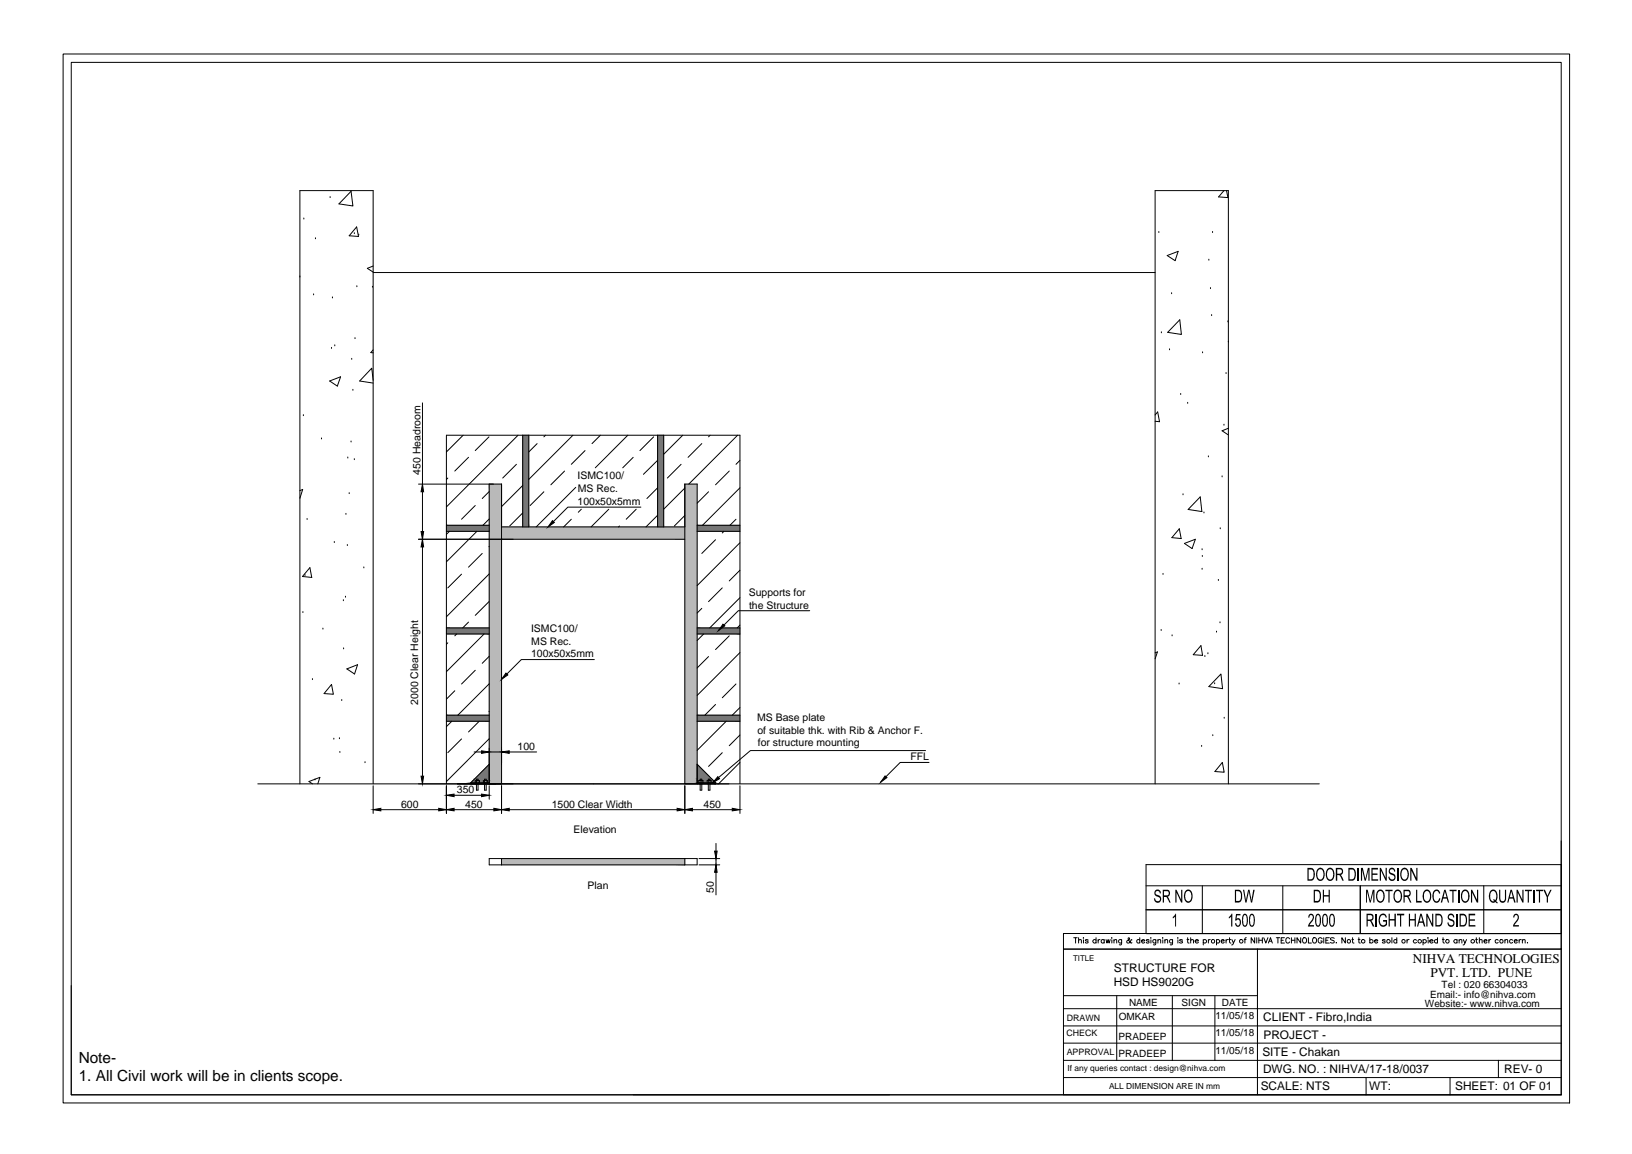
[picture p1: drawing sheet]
<svg xmlns="http://www.w3.org/2000/svg" width="297mm" height="210mm" viewBox="0 0 297 210" stroke-linecap="round" stroke-linejoin="round" font-family="sans-serif">
<!-- layer: 0 -->
<g fill="#b9b9b9" stroke="#b9b9b9" stroke-width=".18">
<path d="M91.3 95.8v2.3h33.3zM91.3 95.8h33.3v2.3z"/>
<path d="M124.6 88.1v54.5h2.3zM124.6 88.1h2.3v54.5z"/>
<path d="M89 88.1v54.5h2.3zM89 88.1h2.3v54.5z"/>
<path d="M91.3 156.2v1.1h33.3zM91.3 156.2h33.3v1.1z"/>
</g>
<g fill="#757575" stroke="#757575" stroke-width=".18">
<path d="M89 139v2.7h-2.6z"/>
<path d="M126.9 139l2.7 2.7h-2.7z"/>
<path d="M95.1 79.2v16.6h1.1zM95.1 79.2h1.1v16.6z"/>
<path d="M81.3 95.5v1.1h7.7zM81.3 95.5h7.7v1.1z"/>
<path d="M81.3 114.2v1.1h7.7zM81.3 114.2h7.7v1.1z"/>
<path d="M81.3 130.1v1.1h7.7zM81.3 130.1h7.7v1.1z"/>
<path d="M126.9 130.1v1.1h7.8zM126.9 130.1h7.8v1.1z"/>
<path d="M126.9 114.2v1.1h7.8zM126.9 114.2h7.8v1.1z"/>
<path d="M126.9 95.5v1.1h7.8zM126.9 95.5h7.8v1.1z"/>
<path d="M119.7 79.2v16.6h1.1zM119.7 79.2h1.1v16.6z"/>
<path d="M88.5 141.7v.3h.5zM88.5 141.7h.5v.3z"/>
<path d="M87 141.7v.3h1.2zM87 141.7h1.2v.3z"/>
<path d="M86.1 142h.6l-.3-.3zM86.4 141.7h.3v.3z"/>
<path d="M88.7 142v.4h.3zM88.7 142h.3v.4z"/>
<path d="M87.3 142v.4h.7zM87.3 142h.7v.4z"/>
<path d="M85.7 142.4h.8l-.4-.4zM86.1 142h.4v.4z"/>
<path d="M126.9 142.4v.2h.5zM126.9 142.4h.5v.2z"/>
<path d="M129.2 142.4v.2h1zM129.2 142.4h1v.2z"/>
<path d="M127.7 142.4v.2h1.2zM127.7 142.4h1.2v.2z"/>
<path d="M129.2 141.7v.3h.7zM129.2 141.7h.4l.3 .3z"/>
<path d="M127.7 141.7v.3h1.2zM127.7 141.7h1.2v.3z"/>
<path d="M126.9 141.7v.3h.5zM126.9 141.7h.5v.3z"/>
<path d="M129.4 142v.4h.8zM129.4 142h.5l.3 .4z"/>
<path d="M127.9 142v.4h.8zM127.9 142h.8v.4z"/>
<path d="M126.9 142v.4h.3zM126.9 142h.3v.4z"/>
<path d="M85.7 142.4v.2h1zM85.7 142.4h1v.2z"/>
<path d="M88.5 142.4v.2h.5zM88.5 142.4h.5v.2z"/>
<path d="M87 142.4v.2h1.2zM87 142.4h1.2v.2z"/>
</g>
<g fill="none" stroke="#000" stroke-width=".18">
<path d="M11.5 9.8h274.2v190.8h-274.2zM13 11.3h271.2v187.8h-271.2zM55.3 39.8h.1M60.1 35.9h.1M63.9 34.8l.3 2.7-2.5-.4zM222.8 34.7l-1 1.1 1.7 .1-.3-1.2M54.6 50.4h.1M57.1 53.6h.1M57.4 43.4h.1M60.5 54.2h.1M64.5 42.5h.1M64.9 41.3l.3 1.7-1.6-.1z"/>
<path d="M65 52.2h.1M65.3 42.8h.1M67.8 52.2h.1M67.9 48.4l-1 .4 1 .7M67.9 49.6h142.3M210.9 42.3h.1M212.4 46.5l2-.8-.5 1.7zM213.2 53.4h.1M214.7 58.2l.3 2.6-2.5-.3zM220 47.3h.1M220.3 52.5h.1M220.5 57.4h.1"/>
<path d="M220.7 42.3h.1M223.5 58.5h.1M55.2 75.6h.1M58.5 79.8h.1M60 69.3l2-.8-.6 1.7zM60.3 63.4h.1M60.9 62.9h.1M64 65.4h.1M64.2 71h.1M64.6 61.6h.1M67.9 69.2l-.2-2.2-2.2 2.3 2.4 .4M67.9 63.6l-.4 .5 .4 .1"/>
<path d="M76.9 73.3v14.8M84.3 79.2l-3 3M89 79.5l-2.5 2.5M94.3 79.2l-13 13M95.1 79.2v16.6M96.2 79.2v16.6M99.3 79.2l-.3 .3M104.3 79.2l-8.1 8M109.3 79.2l-1.5 1.5M114.3 79.2l-6 5.9M119 79.5l-2.5 2.5M119.7 79.2v16.6"/>
<path d="M120.8 79.2v16.6M124.3 79.2l-3.5 3.4M129.3 79.2l-.3 .3M134.3 79.2l-8.9 8.9M210.2 75.5l.5-.6 .3 1.8-.8-.1M211.4 60.5h.1M212.9 63.6h.1M214.9 71.8h.1M216.2 73.4h.1M218.9 64.2h.1M222.8 77.3h.1M223.2 67.9h.1"/>
<path d="M223.6 62.2h.1M223.6 77.9l-1.2 .5 1.2 .7M54.6 89.2l.5-.2-.5 1.6M55.9 94.5h.1M60.8 98.7h.1M63 93.6h.1M63.2 99.2h.1M63.3 83.3h.1M63.6 89.8h.1M63.9 80.4h.1M64.5 83.6h.1M76.2 88.1h15.1v54.5"/>
<path d="M76.2 98.1h48.4M76.9 89.5v7.2M76.9 99.5v41.7M81.3 95.5h7.7M81.3 96.6h7.7M81.5 87l-.2 .2M81.8 96.6l-.5 .6M85.3 83.2l-2.5 2.5M86.5 91.9l-2.5 2.5M86.8 96.6l-5.5 5.6M89 94.4l-1.1 1.1M89 89.4l-1.2 1.3"/>
<path d="M89 99.4h.1M89 88.1v54.5M91.3 95.8h33.3M94 84.5l-2.5 2.5M95.1 88.3l-3.8 3.9M95.1 93.3l-2.3 2.4M97.8 80.7l-1.6 1.5M99 89.5l-2.5 2.4M102.8 85.7l-2.5 2.5M104 94.4l-1.4 1.4M104.8 88.6l-7.2 7.2M105.8 92.6l-.5 .6"/>
<path d="M106.5 82l-2.5 2.5M110.8 92.6l-3.2 3.2M112.7 95.7l-.1 .1M115.2 83.2l-1.9 1.9M115.8 92.6l-1.8 1.8M116.6 92.2h-13.3l-2.6 2.7M119.7 93.7l-2.1 2.1M119.7 88.7l-2 2M119.7 83.7l-2.6 2.6M124 84.5l-2.5 2.5M124.6 88.8l-3.8 3.8M124.6 93.8l-1.9 1.9"/>
<path d="M126.9 95.5h7.8M126.9 96.6h7.8M127.7 80.7l-2.5 2.5M129 89.5l-2.1 2M130.2 98.2l-2.5 2.5M131.8 96.6l-.3 .3M132.7 85.7l-2.5 2.5M134 94.4l-1.1 1.1M134.7 88.7l-6.8 6.8M134.7 83.7l-.7 .8M134.7 98.7l-7.8 7.8M214.6 96.2l.4 1.8-1.7-.2z"/>
<path d="M215.3 90h.1M215.6 98.8l2-.7-.6 1.7zM218.5 90.4l.3 2.6-2.5-.3zM218.8 100h.1M219.1 93.3h.1M219.9 83.1h.1M222.1 96.2h.1M222.4 86.7h.1M55.1 111.4h.1M55.5 104.7h.1M56.4 103.3l.3 1.7-1.7-.1zM58.8 114.4h.1"/>
<path d="M62.5 109.3h.1M62.5 118h.1M62.9 108.6h.1M66.2 103.3h.1M81.3 114.2h7.7M81.3 115.3h7.7M81.5 116.9l-.2 .3M83.1 115.3l-.3 .4M84 104.4l-2.5 2.5M85.3 113.2l-1.1 1M87.8 100.7l-2.5 2.5M88.1 115.3l-6.8 6.9"/>
<path d="M89 109.4l-2.5 2.5M89 119.4l-1.2 1.3M89 104.4l-7.7 7.8M108.2 120h-13.3l-2.6 2.6M126.9 114.2h7.8M126.9 115.3h7.8M127.7 110.7l-.8 .8M128.1 115.3l-1.2 1.2M129 119.4l-2.1 2.1M131.5 106.9l-2.5 2.5M132.7 115.7l-2.5 2.5M134.7 108.7l-5.5 5.5"/>
<path d="M134.7 118.7l-7.8 7.8M134.7 113.7l-.5 .5M134.7 103.7l-2 2M147.4 111.1h-13l-2.6 2.6M210.2 118.7l.5-.1-.5 1.2M211.3 114.7h.1M211.7 104.5h.1M213.3 115.7h.1M218.6 117.4l.3 1.8-1.7-.1zM218.8 103.5h.1M218.8 101.2h.1M219.3 119.4h.1"/>
<path d="M219.9 118.9h.1M221.4 115h.1M221.8 105.6h.1M222.1 113.3h.1M56.9 123.6h.1M60.3 124.5l.4 1.8-1.7-.1zM60.8 134.5h.1M61.8 134.4h.1M61.9 136.9h.1M62.2 127.4h.1M63.1 121.7l2-.8-.6 1.7zM66.4 138.7h.1"/>
<path d="M81.3 130.1h7.7M81.3 131.2h7.7M82.2 131.2l-.9 1M82.8 125.6l-1.5 1.6M84 134.4l-2.5 2.5M86.3 136.8h1.3M86.5 121.9l-2.5 2.5M87.2 131.2l-1.9 1.9M89 134.4l-7.7 7.8M89 129.4h.1M89 124.4l-5.7 5.7M89 136.8h2.3"/>
<path d="M89 139l-3.3 3.4M92.7 136.8h5M126.9 130.1h7.8M126.9 131.2h7.8M126.9 139l3.3 3.4M130.2 128.1l-1.9 2M131.5 136.9l-2.5 2.5M132.2 131.2l-5.3 5.3M134 124.4l-2.5 2.5M134.7 128.7l-1.4 1.4M134.7 138.7l-3.9 3.9M134.7 133.7l-2 1.9"/>
<path d="M168.5 136.5h-31.9l-5.8 4.9M169.1 138.7h-5.3l-2.5 2.6M214.6 124.4h.1M218.7 135.8h.1M220.7 133.8h.1M221.1 124.4h.1M222.2 122.6l.3 2.7-2.5-.4zM222.5 138.7l.3 1.8-1.7-.2zM222.8 130.6h.1M46.9 142.6h193.2M54.6 142.6v-107.9h13.3v107.9M56.9 142.6l-.7-.4 2-.8-.4 1.2"/>
<path d="M57.3 141.9h.1M67.9 142.9v5.1M69.3 147.3h10.6M81.3 142.6v-63.4h53.4v63.4M81.3 142.9v5.1M82.6 147.3h7.3M82.6 144.7h5M85.7 142.4h3.3M85.7 142.4v.2M86.5 142.4v-.4h.8v.4M86.7 141.7h.3v2h-.3zM88 142.4v-.4h.7v.4"/>
<path d="M88.2 141.7h.3v2h-.3zM89 142.9v2.5M89 156.2h37.9v1.1h-37.9zM91.3 142.9v5.1M91.3 156.2v1.1M92.7 147.3h30.5M124.6 142.6v-54.5h2.3v54.5M124.6 142.9v5.1M124.6 156.2v1.1M126 147.3h7.3M126.9 142.4h3.3M127.2 142.4v-.4h.7v.4"/>
<path d="M127.2 156.2h3.8M127.2 157.3h3.8M127.4 141.7h.3v2h-.3zM128.7 142.4v-.4h.7v.4M128.9 141.7h.3v2h-.3zM130.2 142.4v.2M130.3 153.4v1.4M130.3 156.2v1.1M130.3 158.7v4.1M134.7 142.9v5.1M210.2 142.6v-107.9h13.4v107.9M284.2 153v16.8h-75.6v-12.5h75.6"/>
<path d="M13 179.3v19.8h271.2M193.6 169.8h90.6v2.8h-90.6zM195.4 170.6h.7M195.8 170.6v.9M196.3 171.1l.2-.2h.3v.6M196.3 170.6v.9M197.2 170.6h.1M197.2 170.9v.6M198 171l-.4-.1v.2l.4 .1v.2l-.2 .1-.3-.1M199.5 171a.32 .32 0 0 0-.6 .1 .32 .32 0 0 0 .4 .4l.2-.1M199.5 170.6v.9M199.9 170.9v.6"/>
<path d="M200.2 170.9h-.2l-.1 .3M201 171a.31 .31 0 0 0-.5 0 .31 .31 0 0 0 0 .4 .31 .31 0 0 0 .5 0M201 170.9v.6M201.3 170.9l.2 .6 .2-.6 .2 .6 .2-.6M202.3 170.6h.1M202.4 170.9v.6M202.7 171.1l.3-.2h.2l.1 .6M202.7 170.9v.6M204.1 170.9v.9h-.4M204.1 171a.31 .31 0 0 0-.4 0 .31 .31 0 0 0 0 .4 .31 .31 0 0 0 .4 0M206 171l-.1-.1a.6 .6 0 0 1-.8 .6v-.3l.4-.3 .1-.2-.1-.1-.2 .1 .1 .2 .4 .6h.2M207.4 171a.31 .31 0 0 0-.4 0 .31 .31 0 0 0 0 .4 .31 .31 0 0 0 .4 0"/>
<path d="M207.4 170.6v.9M207.8 171.2l.5-.1a.31 .31 0 0 0-.4-.2 .31 .31 0 0 0-.1 .5l.2 .1 .3-.1M208.6 165.5h75.6M208.6 161.1h75.6M209.1 171l-.1-.1h-.3v.2l.4 .1v.2l-.1 .1-.4-.1M209.4 170.6h.1M209.5 170.9v.6M210.4 170.9l-.1 .9h-.4M210.4 171a.31 .31 0 0 0-.5 0 .31 .31 0 0 0 0 .4 .31 .31 0 0 0 .5 0M210.7 171.1l.3-.2h.2l.1 .6M210.7 170.9v.6M211.6 170.6h.1"/>
<path d="M211.6 170.9v.6M212 171.1l.2-.2h.3v.6M212 170.9v.6M213.4 170.9v.9h-.4M213.4 171a.31 .31 0 0 0-.4 0 .31 .31 0 0 0 0 .4 .31 .31 0 0 0 .4 0M214.3 170.6h.1M214.4 170.9v.6M215.2 171l-.5-.1v.2l.5 .1v.2l-.2 .1-.3-.1M216 170.9h.4M216.2 170.6v.8l.2 .1M216.7 171.1l.2-.2h.3v.6M216.7 170.6v.9"/>
<path d="M217.5 171.2h.6a.3 .3 0 0 0-.3-.3 .3 .3 0 0 0-.3 .3l.3 .3 .3-.1M218.8 161.1v8.7M219 171a.33 .33 0 0 1 .5 0 .33 .33 0 0 1 0 .5 .33 .33 0 0 1-.5-.1M219 170.9v1M219.9 170.9v.6M220.3 170.9h-.2l-.2 .3M221.4 171a.31 .31 0 0 1 .5 0 .31 .31 0 0 1 0 .4 .31 .31 0 0 1-.5 0M221.4 170.9v1M222.3 171.2l.5-.1a.31 .31 0 0 0-.4-.2 .31 .31 0 0 0-.1 .5l.2 .1 .3-.1M223.2 170.9v.6M223.5 170.9h-.2l-.1 .3M223.7 170.9h.3"/>
<path d="M223.8 170.6v.8l.2 .1M224.2 170.9l.3 .6 .3-.6M224.5 171.5l-.3 .4M226.5 170.9h.3M226.8 170.6l-.2 .1v.8M228.4 170.6v.9l-.7-.9v.9M228.7 170.6v.9M228.9 172.6v26.5M229.1 170.6v.9M229.1 171h.7M229.8 170.6v.9M230 170.6l.4 .9 .4-.9"/>
<path d="M230.9 171.5l.3-.9 .4 .9M231 171.2h.5M232.3 170.6h.6M232.6 170.6v.9M233.2 171h.4M233.5 161.1v8.7M233.8 170.6h-.6v.9h.6M234.7 170.8v-.1a.42 .42 0 0 0-.7 .3 .42 .42 0 0 0 .7 .4v-.1M235 171h.7M235 170.6v.9M235.7 170.6v.9M236.7 170.6v.9l-.6-.9v.9"/>
<path d="M237.2 170.7a.42 .42 0 0 1 .6 .3 .42 .42 0 0 1-.6 .4zM238.1 170.6v.9h.6M239 170.7a.42 .42 0 0 1 .6 .3 .42 .42 0 0 1-.6 .4zM240.6 170.8a.42 .42 0 0 0-.6-.1 .42 .42 0 0 0 0 .7 .42 .42 0 0 0 .6-.1v-.1h-.2M240.9 170.6v.9M241.3 171h.4M241.9 170.6h-.6v.9h.6M242.8 170.7l-.2-.1-.4 .1v.2l.6 .3v.3l-.6-.1M243.2 171.5h.1M244.9 170.6v.9l-.7-.9v.9M246.1 170.9h.3M246.2 170.6v.8l.2 .1"/>
<path d="M247.2 170.9h.3M247.3 170.6v.8l.3 .1M247.6 161.1v8.7M249.3 171a.33 .33 0 0 1 .5 0 .33 .33 0 0 1 0 .5 .33 .33 0 0 1-.5-.1M249.3 170.6v.9M250.2 171.2h.6a.3 .3 0 0 0-.4-.3 .3 .3 0 0 0-.2 .3l.2 .3 .4-.1M252.1 171l-.2-.1h-.3v.2l.5 .1v.2l-.2 .1-.3-.1M253.3 170.6v.9M254.2 171a.31 .31 0 0 0-.4 0 .31 .31 0 0 0 0 .4 .31 .31 0 0 0 .4 0M254.2 170.6v.9M256.1 170.9v.6M256.5 170.9h-.3l-.1 .3"/>
<path d="M257.8 171a.32 .32 0 0 0-.5 .1 .32 .32 0 0 0 .3 .4l.2-.1M259 171a.33 .33 0 0 1 .5 0 .33 .33 0 0 1 0 .5 .33 .33 0 0 1-.5-.1M259 170.9v1M259.9 170.6h.1zM259.9 170.9v.6M260.2 171.2h.6a.31 .31 0 0 0-.5-.2 .31 .31 0 0 0 .2 .5l.3-.1M261.6 171a.31 .31 0 0 0-.4 0 .31 .31 0 0 0 0 .4 .31 .31 0 0 0 .4 0M261.6 170.6v.9M262.5 170.9h.4M262.7 170.6v.8l.2 .1M265.2 171a.32 .32 0 0 0-.6 .1 .32 .32 0 0 0 .4 .4l.2-.1M265.2 170.9v.6"/>
<path d="M265.6 171.1l.2-.2h.2l.1 .6M265.6 170.9v.6M266.3 170.9l.3 .6 .3-.6M266.6 171.5l-.3 .4M268.6 170.9h.3M268.7 170.6v.8l.3 .1M269.3 171.1l.2-.2h.2l.1 .6M269.3 170.6v.9M270.1 161.1v8.7M270.1 171.2h.6a.28 .28 0 0 0-.4-.3 .28 .28 0 0 0-.2 .3l.2 .3 .4-.1M271 170.9v.6M271.3 170.9h-.2l-.1 .3"/>
<path d="M272.7 171a.31 .31 0 0 0-.5 0 .31 .31 0 0 0 0 .4 .31 .31 0 0 0 .5 0M273.9 171.1l.2-.2h.3v.6M273.9 170.9v.6M275.3 171a.31 .31 0 0 0-.4 0 .31 .31 0 0 0 0 .4 .31 .31 0 0 0 .4 0M275.6 171.2l.6-.1a.31 .31 0 0 0-.5-.2 .31 .31 0 0 0-.1 .5l.2 .1 .4-.1M276.5 170.9v.6M276.9 170.9h-.3l-.1 .3M277.1 171.1l.2-.2h.3v.6M277.1 170.9v.6M278 171.5h.1M284.2 172.6v26.5M284.2 172.6h-90.6v26.5"/>
<path d="M193.6 192.9h90.6M193.6 189.7h90.6M193.6 186.6h90.6M193.6 183.5h90.6M193.6 181.1h35.3M193.6 196h90.6M203.3 181.1v11.8M213.4 181.1v11.8M221.1 181.1v11.8M248.6 196v3.1M263.9 196v3.1M272.7 192.9v3.1"/>
<circle cx="220.8" cy="171.2" r=".32"/>
<circle cx="225.9" cy="171.2" r=".32"/>
<circle cx="245.5" cy="171.2" r=".32"/>
<circle cx="248.1" cy="171.2" r=".33"/>
<circle cx="252.7" cy="171.2" r=".32"/>
<circle cx="255.5" cy="171.2" r=".32"/>
<circle cx="258.4" cy="171.2" r=".33"/>
<circle cx="263.5" cy="171.2" r=".32"/>
<circle cx="268" cy="171.2" r=".33"/>
<circle cx="273.3" cy="171.2" r=".32"/>
</g>
<g fill="#000" stroke="#000" stroke-width=".18">
<path d="M76.9 98.1l.2 1.4h-.5zM76.6 96.7h.5l-.2 1.4zM76.9 88.1l.2 1.4h-.5zM100.6 94.7l.3 .3-1.1 .8zM131.6 113.5l.3 .3-1.1 .9zM87.6 136.6l1.4 .2-1.4 .2zM92.1 122.4l.3 .4-1.1 .8zM91.3 136.8l1.4-.2v.4zM67.9 147.3l1.4-.3v.5zM76.6 141.2h.5l-.2 1.4zM79.9 147l1.4 .3-1.4 .2zM81.3 144.7l1.3-.3v.5z"/>
<path d="M81.3 147.3l1.3-.3v.5zM87.6 144.4l1.4 .3-1.4 .2zM89.9 147l1.4 .3-1.4 .2zM91.3 147.3l1.4-.3v.5zM123.2 147l1.4 .3-1.4 .2zM124.6 147.3l1.4-.3v.5zM130.1 154.8h.4l-.2 1.4zM130.3 157.3l.2 1.4h-.4zM130.7 141.3l.3 .3-1.3 .8zM133.3 147l1.4 .3-1.4 .2zM161.1 141.1l.3 .3-1.1 .9z"/>
</g>
<g fill="#000">
<path d="M252.9 158l.4-.2 .3 .1 .3 .3v.3h-.2l-.2-.4-.4 .1a.43 .43 0 0 0 0 .5 .43 .43 0 0 0 .4 .2l.3 .1 .2 .5-.2 .6h-.8l-.3-.3v-.3l.2-.1 .2 .5h.2a.41 .41 0 0 0 .5-.4 .41 .41 0 0 0-.5-.4l-.5-.3zM210.3 161.9l.2-.1h.5l.2 .2 .1 .5h-.2l-.1-.3-.2-.1a.38 .38 0 0 0-.5 .4 .38 .38 0 0 0 .5 .3l.5 .3v.6l-.2 .4-.5 .1-.4-.3-.2-.5h.2l.1 .3 .2 .2a.41 .41 0 0 0 .6-.3 .41 .41 0 0 0-.4-.5l-.3-.1-.3-.4zM213.9 161.8h.2l.9 1.9v-1.9h.2v2.4h-.2l-.9-1.9v1.9h-.2zM213.9 166.2h.2v2.3h-.2v-1.8l-.4 .3v-.2zM224.1 166.2h.2v2.3h-.2v-1.8l-.4 .3v-.2zM225 166.2h.8v.3h-.7v.6l.4-.1 .2 .1 .2 .4v.5l-.3 .5-.5 .1-.2-.2-.1-.5h.2a.31 .31 0 0 0 .3 .5 .31 .31 0 0 0 .3-.4l.1-.4a.33 .33 0 0 0-.3-.3 .33 .33 0 0 0-.4 .2l-.2-.1zM226.2 161.8h.3l.3 2 .4-2h.2l.4 2 .3-2h.3l-.5 2.4h-.2l-.4-2.1-.4 2.1h-.2zM238.2 166.4l.3-.2h.3l.3 .3v.8l-.7 1h.8v.2h-1.1l.2-.6 .6-.7v-.3a.34 .34 0 0 0-.3-.4 .34 .34 0 0 0-.3 .4h-.2zM240.8 161.8h.2v1h.8v-1h.2v2.4h-.2v-1.1h-.8v1.1h-.2zM247.7 157.9h.3l.5 2 .5-2h.3v2.3h-.2v-2l-.5 2h-.2l-.5-2v2h-.2zM248.6 161.8h.3l.5 2 .5-2h.3v2.4h-.2v-2l-.5 2h-.2l-.5-2v2h-.2zM249.6 157.9h1.2v.3h-1v.7h.9v.2h-.9v.8h1v.3h-1.2z"/>
<path d="M251.1 157.9h.2l.9 1.8v-1.8h.2v2.3h-.2l-.9-1.8v1.8h-.2zM251.2 166.4l.4-.2h.4l.2 .2 .2 .5h-.2v-.1a.52 .52 0 0 0-.7-.3 .52 .52 0 0 0-.3 .7v.7l.5 .4 .5-.2v-.5h-.5v-.3h.7v.9l-.3 .3-.5 .1-.5-.4-.2-1.1zM252.2 161.8h1.3v.3h-.6v2.1h-.2v-2.1h-.5zM252.7 166.2h.3v1h.8v-1h.3v2.3h-.3v-1.1h-.8v1.1h-.3zM254.3 166.2h1.3v.3h-.6v2h-.2v-2h-.5zM256.4 166.2h.2v1h.9v-1h.2v2.3h-.2v-1.1h-.9v1.1h-.2zM256.7 157.9h.2l.9 1.8v-1.8h.2v2.3h-.3l-.8-1.8v1.8h-.2zM257.7 161.8h.3v2.1h.8v.3h-1.1zM259.6 166.2h.2l.9 1.8v-1.8h.2v2.3h-.2l-.9-1.8v1.8h-.2zM260.9 162.1l.3-.3h.4l.5 .5v.2l-.2 .1-.2-.5h-.3l-.3 .2-.1 .3v.8l.2 .5 .3 .1 .3-.2 .1-.4h.2l-.1 .6-.4 .2-.5-.1-.3-.4-.1-.9zM263.7 166.3l.6-.1 .3 .3 .1 .4h-.2l-.1-.4h-.2a.37 .37 0 0 0-.5 .3 .37 .37 0 0 0 .5 .4l.4 .3 .1 .6-.3 .4-.5 .1-.4-.3v-.5h.2l.2 .4a.42 .42 0 0 0 .6-.3 .42 .42 0 0 0-.5-.4l-.5-.5zM263.8 161.8h1.3v.3h-.5v2.1h-.3v-2.1h-.5z"/>
<path d="M267.3 166.2h1.2v.3h-1v.7h.9v.3h-.9v.8h1v.2h-1.2zM267.7 161.8h.2l.9 1.9v-1.9h.2v2.4h-.2l-.9-1.9v1.9h-.2zM272.9 161.8h.2v1.7a.43 .43 0 0 0 .5 .4 .43 .43 0 0 0 .3-.6v-1.5h.2l-.1 2.1-.3 .3h-.5l-.2-.2-.1-.5zM276 161.8h.2l.9 1.9v-1.9h.2v2.4h-.2l-.9-1.9v1.9h-.2zM275.6 166.3l.5-.1 .4 .5-.1 .6-.8 1h.9v.2h-1.1l.1-.5 .7-1a.36 .36 0 0 0-.2-.5 .36 .36 0 0 0-.4 .4h-.2v-.3zM277.6 161.8h1.2v.3h-.5v2.1h-.2v-2.1h-.5zM279.6 161.8h1.3v.3h-.6v2.1h-.2v-2.1h-.5zM280.9 161.8h.3l.5 1.1 .5-1.1h.2l-.7 1.4v1h-.2v-1z"/>
<path d="M239.8 158.1l.4-.3 .4 .1 .3 .3 .2 .3-.1 1.2-.5 .5-.5-.1-.4-.4-.1-.9zM240.1 158.2l-.3 .4-.1 .6 .2 .6 .3 .2 .4-.1 .2-.4 .1-.6-.2-.5a.43 .43 0 0 0-.6-.2z"/>
<path d="M241.5 158.1l.4-.2 .3-.1 .6 .6v1.3l-.5 .5-.6-.1-.3-.4-.1-.9zM241.8 158.2l-.2 .4-.1 .7 .2 .5 .3 .2 .3-.1 .3-.3 .1-.7-.2-.4a.48 .48 0 0 0-.7-.3z"/>
<path d="M255.1 158.1l.3-.2 .3-.1 .4 .2 .2 .4v1.3l-.5 .5-.5-.1-.4-.4v-.9zM255.3 158.2l-.2 .4v.7l.1 .5 .3 .2 .4-.1 .2-.3 .1-.7-.1-.4a.48 .48 0 0 0-.8-.3z"/>
<path d="M211.6 161.8h1l.3 .3v.7l-.2 .2-.2 .1 .2 .3 .4 .8h-.3l-.5-1h-.4v1h-.3zM211.9 162.1v.8h.4a.38 .38 0 0 0 .4-.4 .38 .38 0 0 0-.3-.4z"/>
<path d="M215.7 162.1l.3-.3h.4l.6 .5v1.2l-.5 .7h-.4l-.2-.1-.3-.5-.1-.9zM215.9 162.3l-.2 .6v.5l.3 .5 .3 .1 .5-.4v-1l-.4-.5z"/>
<path d="M224.8 161.8h.8l.4 .5 .1 1.1-.4 .7-.9 .1zM225 162.1v1.8h.4a1.04 1.04 0 0 0 .4-1.4l-.1-.3z"/>
<path d="M226.3 166.3l.4-.1 .3 .4 .1 1.1-.1 .7a.53 .53 0 0 1-.7 .1 .53 .53 0 0 1-.2-.6v-1.1zM226.4 166.5l-.2 .8 .1 .7a.32 .32 0 0 0 .3 .4 .32 .32 0 0 0 .3-.5v-1a.34 .34 0 0 0-.5-.4z"/>
<path d="M227.6 166.3l.4-.1 .3 .4 .1 1-.2 .7a.46 .46 0 0 1-.5 .2 .46 .46 0 0 1-.3-.5l-.1-1.2zM227.7 166.5l-.2 .7 .1 .9a.3 .3 0 0 0 .4 .2 .3 .3 0 0 0 .1-.4v-1a.35 .35 0 0 0-.1-.3 .35 .35 0 0 0-.3-.1z"/>
<path d="M238 157.9h.9l.3 .4 .1 1.2-.4 .6-.9 .1zM238.2 158.2v1.7h.5l.2-.1 .2-.4-.1-.8a.44 .44 0 0 0-.5-.4z"/>
<path d="M239.1 161.8h.8l.5 .5v1.1l-.2 .6-.3 .2h-.8zM239.3 162.1v1.8h.4a1.07 1.07 0 0 0 .5-1.4l-.3-.4z"/>
<path d="M239.6 166.3a.64 .64 0 0 1 .8 .7l-.1 1.2-.2 .3-.4 .1-.2-.2-.1-.6v-.9zM239.8 166.5l-.2 .4v1.1a.3 .3 0 0 0 .3 .4 .3 .3 0 0 0 .3-.5v-1.2l-.2-.2z"/>
<path d="M240.8 166.3h.1a.53 .53 0 0 1 .6 .1 .53 .53 0 0 1 .2 .6l-.1 1.2-.2 .3-.4 .1-.2-.2-.2-.5v-1zM241.1 166.5l-.3 .4 .1 1.1a.3 .3 0 0 0 .4 .4 .3 .3 0 0 0 .1-.5v-1.2l-.1-.2z"/>
<path d="M242.1 166.3h.1a.53 .53 0 0 1 .6 .1 .53 .53 0 0 1 .1 .6v1.2l-.2 .3-.4 .1-.2-.2-.2-.5v-1zM242.3 166.5l-.2 .4 .1 1a.31 .31 0 0 0 .3 .5 .31 .31 0 0 0 .2-.5v-1.2l-.2-.2z"/>
<path d="M243.1 157.9h.9l.4 .2v.7l-.2 .3h-.2l.2 .3 .4 .8h-.3l-.5-1h-.4v1h-.3zM243.4 158.1v.8h.5a.38 .38 0 0 0 .3-.4 .38 .38 0 0 0-.3-.4z"/>
<path d="M245.4 157.9h.9l.4 .4v1.3l-.1 .4-.3 .2h-.9zM245.6 158.2v1.7h.5l.4-.4v-1l-.3-.3z"/>
<path d="M248.7 166.2h.9l.4 .3v.7l-.4 .3 .6 1h-.3l-.6-1h-.4v1h-.2zM248.9 166.5v.8h.5a.41 .41 0 0 0 .4-.4 .41 .41 0 0 0-.4-.4z"/>
<path d="M250.7 162.1l.4-.3h.3l.5 .5 .1 .5v.7l-.2 .5-.3 .2h-.4l-.5-.5-.1-1zM251 162.1l-.3 .4v.7l.1 .5 .3 .2a.63 .63 0 0 0 .7-.8v-.5l-.2-.4-.3-.1z"/>
<path d="M253.8 162.1l.4-.3h.4l.3 .2 .2 .4v1.2l-.5 .6-.5-.1-.4-.4-.1-1.1zM254.1 162.1l-.2 .4-.1 .8 .2 .4 .3 .3 .4-.2 .2-.4v-.8l-.1-.3a.43 .43 0 0 0-.7-.2z"/>
<path d="M255.5 161.8h.9l.3 .3v.8l-.4 .2 .3 .3 .3 .8h-.3l-.5-1h-.4v1h-.2zM255.7 162.1v.8h.5a.38 .38 0 0 0 .4-.4 .38 .38 0 0 0-.4-.4z"/>
<path d="M258.5 166.2h.3l.6 2.3h-.2l-.2-.6h-.7l-.2 .6h-.2zM258.6 166.5l-.2 1.1h.5z"/>
<path d="M259.3 162l.6-.2 .4 .3 .1 .4v1.2l-.5 .5-.5-.1-.4-.7v-.8zM259.4 162.2l-.2 .4v.8l.3 .5 .3 .1 .4-.5v-1l-.4-.4z"/>
<path d="M261.3 166.2h.8l.4 .6v1.2l-.1 .3-.3 .2h-.8zM261.5 166.5v1.8h.4l.4-.4v-1.1l-.3-.3z"/>
<path d="M262.9 161.8h.2l.7 2.4h-.3l-.2-.8h-.6l-.2 .8h-.3zM263 162.1l-.3 1.1h.6z"/>
<path d="M265.7 166.2h.8l.4 .5 .1 1.2-.2 .4-.3 .2h-.8zM265.9 166.5v1.8h.5l.4-.4v-1l-.3-.4z"/>
<path d="M266.2 162l.3-.2h.5l.4 .8v1l-.2 .4-.4 .2-.5-.1-.3-.6-.1-.9zM266.4 162.1l-.2 .4-.1 .8 .2 .5 .3 .2 .4-.2 .2-.4v-.8l-.1-.3a.43 .43 0 0 0-.7-.2z"/>
<path d="M271.4 161.9l.2-.1h.4l.5 .5 .1 1-.3 .6 .3 .2-.1 .2-.3-.3-.6 .2-.5-.5-.1-.9zM271.5 162.2l-.3 .8 .1 .7 .2 .2 .3 .1 .2-.1-.2-.2v-.2l.2 .1a.18 .18 0 0 0 .3 0 .18 .18 0 0 0 0-.2v-.6l-.1-.5-.3-.2z"/>
<path d="M274.9 161.8h.3l.7 2.4h-.3l-.2-.8h-.7l-.2 .8h-.2zM275.1 162.1l-.3 1.1h.6z"/>
</g>
<path d="M247.2 157.9v2.3M250.5 166.2v2.3M265.2 166.2v2.3M265.5 161.8v2.4M279.2 161.8v2.4" fill="none" stroke="#000" stroke-width=".21"/>
<path d="M254.4 157.9v2.3" fill="none" stroke="#000" stroke-width=".25"/>
<g font-size="2.8">
<text x="14.3" y="193.4">Note-</text>
<text x="14.3" y="196.6">1. All Civil work will be in clients scope.</text>
</g>
<g font-size="2.4">
<text x="257.1" y="175.2">NIHVA TECHNOLOGIES</text>
<text x="260.3" y="177.8">PVT. LTD. PUNE</text>
</g>
<g font-size="2.2">
<text x="202.7" y="179.4">HSD HS9020G</text>
<text x="202.7" y="176.7">STRUCTURE FOR</text>
<text x="229.9" y="185.8">CLIENT - Fibro,India</text>
<text x="230" y="188.9">PROJECT -</text>
<text x="229.8" y="192.1">SITE - Chakan</text>
<text x="229.9" y="195.2">DWG. NO. : NIHVA/17-18/0037</text>
<text x="273.8" y="195.2">REV- 0</text>
<text x="229.5" y="198.3">SCALE: NTS</text>
<text x="249.2" y="198.3">WT:</text>
<text x="264.9" y="198.3">SHEET: 01 OF 01</text>
</g>
<g font-size="1.9">
<text x="76.5" y="86.4" transform="rotate(-90 76.5 86.4)">450 Headroom</text>
<text x="105.1" y="87.2">ISMC100/</text>
<text x="105.2" y="89.5">MS Rec.</text>
<text x="105.1" y="91.9">100x50x5mm</text>
<text x="136.3" y="108.4">Supports for</text>
<text x="136.3" y="110.7">the Structure</text>
<text x="96.7" y="114.9">ISMC100/</text>
<text x="96.7" y="119.6">100x50x5mm</text>
<text x="96.7" y="117.3">MS Rec.</text>
<text x="76.1" y="128.2" transform="rotate(-90 76.1 128.2)">2000 Clear Height</text>
<text x="137.8" y="131.1">MS Base plate</text>
<text x="94.2" y="136.4">100</text>
<text x="137.9" y="133.4">of suitable thk. with Rib &amp; Anchor F.</text>
<text x="137.9" y="135.8">for structure mounting</text>
<text x="165.7" y="138.3">FFL</text>
<text x="73" y="146.9">600</text>
<text x="83.2" y="144.3">350</text>
<text x="84.7" y="146.9">450</text>
<text x="100.4" y="146.9">1500 Clear Width</text>
<text x="128.1" y="146.9">450</text>
<text x="104.4" y="151.5">Elevation</text>
<text x="106.9" y="161.8">Plan</text>
<text x="129.9" y="162.5" transform="rotate(-90 129.9 162.5)">50</text>
</g>
<g font-size="1.8">
<text x="262.4" y="179.7">Tel : 020 66304033</text>
<text x="203.6" y="185.5">OMKAR</text>
<text x="205.5" y="183">NAME</text>
<text x="215.1" y="183">SIGN</text>
<text x="221.2" y="185.4">11/05/18</text>
<text x="222.4" y="183">DATE</text>
<text x="259.3" y="183.1">Website:- www.nihva.com</text>
<text x="260.3" y="181.6">Email:- info@nihva.com</text>
<text x="203.6" y="189.1">PRADEEP</text>
<text x="221.2" y="188.5">11/05/18</text>
<text x="221.2" y="191.6">11/05/18</text>
<text x="203.6" y="192.2">PRADEEP</text>
</g>
<g font-size="1.6">
<text x="194.2" y="185.7">DRAWN</text>
<text x="194.1" y="188.5">CHECK</text>
<text x="194.2" y="192">APPROVAL</text>
</g>
<g font-size="1.5">
<text x="194.3" y="194.8">If any queries contact : design@nihva.com</text>
<text x="201.9" y="198">ALL DIMENSION ARE IN mm</text>
</g>
<text font-size="1.4" x="195.3" y="174.8">TITLE</text>
</svg>
